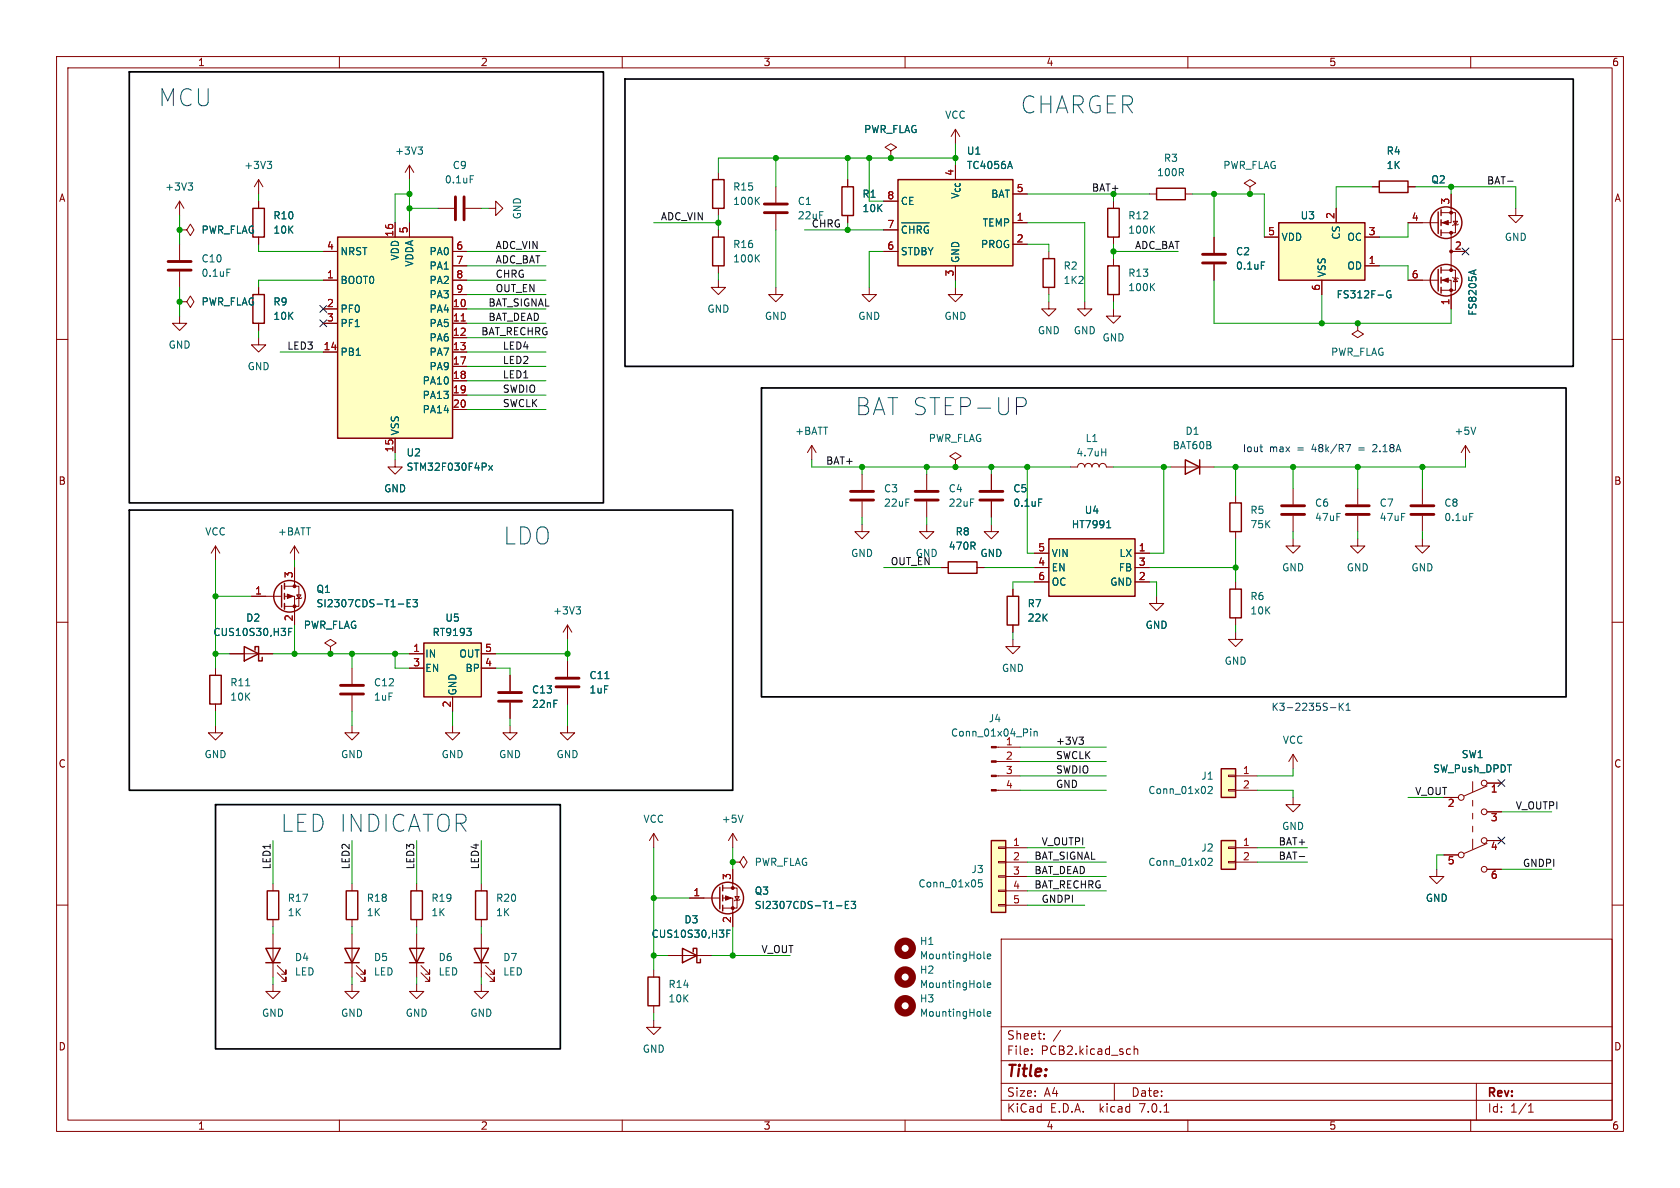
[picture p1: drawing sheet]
<svg xmlns="http://www.w3.org/2000/svg" width="297mm" height="210mm" viewBox="0 0 297 210" stroke-linecap="round" stroke-linejoin="round" font-family="sans-serif">
<g fill="none" stroke="#840000" stroke-width=".18">
<path d="M10 10h277v190h-277zM12 12h273v186h-273zM60 10v2M110 10v2M160 10v2M210 10v2M260 10v2M31.7 35.6l-.7 1.2M31.7 35.6v2.5M31.7 35.6l.8 1.2M45.7 31.8v2.5M45.7 35.6v1.2"/>
<path d="M45.7 31.8l-.7 1.2M45.7 31.8l.8 1.2M69.8 39.4v2.5M72.4 29.2v2.6M72.4 39.4v2.5M72.4 29.2l-.8 1.3M72.4 29.2l.8 1.3M77.5 36.8h2.8M82.3 36.8h2.8M86.4 36.8h1.2v-1.2l1.3 1.2-1.3 1.3v-1.3M127 30.5v1.3M127 36.8v1.3"/>
<path d="M137.2 33v2.8M137.2 37.8v2.8M149.9 31.8v1.2M149.9 38.1v1.3M156.2 35.6h2.5M157.5 26.7l1-.7-1-.6-1 .6 1 .7v1.2M157.5 27.9h.1M168.9 22.9v2.5M168.9 22.9l-.8 1.2M168.9 22.9l.8 1.2M179.1 34.3h2.5M179.1 39.4h2.5"/>
<path d="M196.8 35.6v1.2M203.2 34.3h1.3M209.5 34.3h1.3M221 33l1-.6-1-.6-1 .6 1 .6v1.3M221 34.3h.1M236.2 36.8v2.6M242.6 33h1.2M248.9 33h1.3M248.9 39.4h5.4M254.8 37.6h2.5v3.5h-2.5M256.5 34.3v5.1h-1.7M256.9 39.1h.8l-.4 .7z"/>
<path d="M257.8 39.6l-.1 .2h-.8l-.1 .1M268 36.8v1.3h1.2l-1.2 1.3-1.3-1.3h1.3M10 60h2M31.7 53.3h1.3l.7-1 .6 1-.6 1.1-.7-1.1M31.7 53.3h.1M31.7 55.9v1.3h1.3l-1.3 1.2-1.2-1.2h1.2M31.7 40.6h1.3l.7-1 .6 1-.6 1.1-.7-1.1M31.7 40.6h.1M31.7 43.2v2.8M31.7 48v2.8M45.7 59.7v1.3h1.3l-1.3 1.2-1.3-1.2h1.3M45.7 41.9v1.3"/>
<path d="M45.7 50.8v1.3M45.7 57.2v1.2M57.1 44.5h2.6M57.1 49.5h2.6M57.1 54.6h2.6M57.1 57.2h2.6M80 44.5h2.5M80 49.5h2.5M80 54.6h2.5M80 57.2h2.5M80 59.7h2.5M80 47h2.5"/>
<path d="M80 52.1h2.5M127 49.5v1.3h1.3l-1.3 1.3-1.3-1.3h1.3M127 40.6v1.3M127 47v1.3M137.2 50.8v1.3h1.2l-1.2 1.2-1.3-1.2h1.3M153.7 50.8v1.3h1.2l-1.2 1.2-1.3-1.2h1.3M156.2 44.5h2.5M156.2 40.6h2.5M168.9 50.8v1.3h1.3l-1.3 1.2-1.3-1.2h1.3M168.9 47v2.5M179.1 43.2h2.5M185.4 53.3v1.3h1.3l-1.3 1.3-1.3-1.3h1.3"/>
<path d="M185.4 44.5v1.2M185.4 50.8v1.3M191.8 53.3v1.3h1.2l-1.2 1.3-1.3-1.3h1.3M196.8 54.6v1.3h1.3l-1.3 1.3-1.2-1.3h1.2M196.8 41.9v1.3M196.8 45.7v1.3M196.8 52.1v1.2M214.6 41.9v2.8M214.6 46.7v2.8M223.5 41.9h2.6M233.7 49.5v2.6M240 57.2v1.2l1 .7-1 .6-1-.6 1-.7"/>
<path d="M240 57.2h.1M241.3 47h2.5M241.3 41.9h2.5M248.9 49.5h5.4M254.8 49.5h1.7v5.1M254.8 47.8h2.5v3.5h-2.5M256.5 44.5h2.6M256.5 41.1v6.7M256.8 49l.1 .1h.8l.1 .2M257.3 49.1l.4 .7h-.8zM285 60h2M57.1 62.2h2.6"/>
<path d="M69.8 77.5v2.5M80 62.2h2.5M80 64.8h2.5M80 67.3h2.5M80 69.9h2.5M80 72.4h2.5M143.5 78.7l-.8 1.3M143.5 78.7v2.6M143.5 78.7l.8 1.3M259.1 78.7l-.8 1.3M259.1 78.7v2.6M259.1 78.7l.7 1.3"/>
<path d="M38.1 96.5l-.8 1.3M38.1 96.5v2.6M38.1 96.5l.8 1.3M52.1 96.5v2.6M52.1 96.5l-.8 1.3M52.1 96.5l.7 1.3M69.8 81.3v1.3h1.3l-1.3 1.2-1.2-1.2h1.2M152.4 92.7v1.3h1.3l-1.3 1.3-1.3-1.3h1.3M152.4 83.8v2.8M152.4 88.6v2.8M163.8 92.7v1.3h1.3l-1.3 1.3-1.2-1.3h1.2M163.8 83.8v2.8"/>
<path d="M163.8 88.6v2.8M168.9 81.3l1-.7-1-.6-1 .6 1 .7v1.3M168.9 82.6h.1M175.3 92.7v1.3h1.2l-1.2 1.3-1.3-1.3h1.3M175.3 83.8v2.8M175.3 88.6v2.8M182.9 97.8h2.5M189.2 82.6h1.3a.64 .64 0 0 1 .6-.7 .64 .64 0 0 1 .7 .7 .64 .64 0 0 1 .6-.7 .64 .64 0 0 1 .6 .7 .64 .64 0 0 1 .7-.7 .64 .64 0 0 1 .6 .7 .64 .64 0 0 1 .6-.7 .64 .64 0 0 1 .7 .7h1.2M200.7 97.8h2.5M207 82.6h7.6M218.4 87.6v1.3M218.4 94v1.3"/>
<path d="M228.6 95.3v1.2h1.3l-1.3 1.3-1.3-1.3h1.3M228.6 86.4v2.8M228.6 91.2v2.8M240 95.3v1.2h1.3l-1.3 1.3-1.2-1.3h1.2M240 86.4v2.8M240 91.2v2.8M251.5 95.3v1.2h1.2l-1.2 1.3-1.3-1.3h1.3M251.5 86.4v2.8M251.5 91.2v2.8M10 110h2M38.1 118.1v1.3M40.6 115.6h7.7"/>
<path d="M44.4 105.4h5.4M50.3 105.4h1.8v5.1M50.3 103.6h2.5v3.6h-2.5M52.1 100.3v3.3M52.5 105.2h.7l-.4 .6zM53.3 105.7l-.1 .1h-.7l-.2 .1M58.4 114.3l1-.6-1-.7-1 .7 1 .6v1.3M58.4 115.6h.1M62.2 118.1v2.8M72.4 115.6h2.5M72.4 118.1h2.5M85.1 115.6h2.5"/>
<path d="M85.1 118.1h2.5M90.2 119.4v2.8M100.3 110.5v2.5M100.3 116.8v2.8M100.3 110.5l-.7 1.3M100.3 110.5l.8 1.3M166.4 100.3h1.2M172.7 100.3h1.3M179.1 113v1.3h1.2l-1.2 1.3-1.3-1.3h1.3M179.1 104.1v1.3M179.1 110.5v1.3M182.9 100.3h2.5"/>
<path d="M182.9 102.9h2.5M200.7 100.3h2.5M200.7 102.9h2.5M204.5 105.4v1.3h1.2l-1.2 1.3-1.3-1.3h1.3M218.4 111.8v1.2h1.3l-1.3 1.3-1.2-1.3h1.2M218.4 102.9v1.2M218.4 109.2v1.3M285 110h2M38.1 128.3v1.2h1.3l-1.3 1.3-1.3-1.3h1.3M38.1 124.5v1.2M62.2 128.3v1.2h1.3l-1.3 1.3-1.2-1.3h1.2M62.2 122.9v2.8"/>
<path d="M80 128.3v1.2h1.3l-1.3 1.3-1.3-1.3h1.3M80 123.2v2.5M90.2 128.3v1.2h1.2l-1.2 1.3-1.3-1.3h1.3M90.2 124.2v2.8M100.3 128.3v1.2h1.3l-1.3 1.3-1.2-1.3h1.2M100.3 121.7v2.8M176.1 137.2h4.2M176.1 139.7h4.2M176.1 134.6h4.2M176.1 132.1h4.2M217.2 139.6h1.2v.2h-1.2zM217.2 137h1.2v.3h-1.2z"/>
<path d="M218.4 137.2h3.8M218.4 139.7h3.8M228.6 133.4l-.8 1.2M228.6 133.4v2.5M228.6 133.4l.8 1.2M260.3 138.2v1.8M262.9 138.9l-4.1 1.8M262.9 138.4h2.5M10 160h2M48.3 156.2v1.3M62.2 156.2v1.3M73.7 156.2v1.3"/>
<path d="M85.1 156.2v1.3M115.6 147.3v2.6M115.6 147.3l-.8 1.3M115.6 147.3l.7 1.3M121.9 158.8h5.4M127.8 158.8h1.7v5M127.8 157h2.5v3.5h-2.5M129.5 152.4h1.3l.6-1 .7 1-.7 1-.6-1M129.5 152.4h.1M129.5 147.3v2.6M129.5 153.7v3.3M129.5 147.3l-.7 1.3"/>
<path d="M129.5 147.3l.8 1.3M129.9 158.5h.8l-.4 .6zM130.8 159l-.1 .1h-.8l-.1 .2M176.5 159.9h1.3v.2h-1.3zM176.5 157.4h1.3v.2h-1.3zM176.5 154.8h1.3v.3h-1.3zM176.5 152.3h1.3v.2h-1.3zM176.5 149.7h1.3v.3h-1.3zM177.8 149.9h3.8M177.8 152.4h3.8M177.8 154.9h3.8M177.8 157.5h3.8"/>
<path d="M217.2 152.3h1.2v.2h-1.2zM217.2 149.7h1.2v.3h-1.2zM218.4 149.9h3.8M218.4 152.4h3.8M228.6 141v1.2h1.3l-1.3 1.3-1.3-1.3h1.3M254 153.7v1.2h1.3l-1.3 1.3-1.3-1.3h1.3M255.3 141h2.5M255.3 151.1h2.5M260.3 141.5v1M260.3 143.8v1M260.3 146.1v1M260.3 148.3v1.8"/>
<path d="M262.9 149.1l-4.1 1.8M262.9 143.5h2.5M262.9 148.6h2.5M262.9 153.7h2.5M285 160h2M48.3 174v1.3h1.2l-1.2 1.2-1.3-1.2h1.3M48.3 162.6v1.2M48.3 165.1v7.6M49 172l1.5 1.5v-.8v.8h-.7M49 170.7l1.5 1.5v-.7v.7h-.7M62.2 174v1.3h1.3l-1.3 1.2-1.2-1.2h1.2M62.2 162.6v1.2"/>
<path d="M62.2 165.1v7.6M63 172l1.5 1.5v-.8v.8h-.7M63 170.7l1.5 1.5v-.7v.7h-.7M73.7 174v1.3h1.2l-1.2 1.2-1.3-1.2h1.3M73.7 162.6v1.2M73.7 165.1v7.6M74.4 172l1.5 1.5v-.8v.8h-.7M74.4 170.7l1.5 1.5v-.7v.7h-.7M85.1 174v1.3h1.3l-1.3 1.2-1.3-1.2h1.3M85.1 162.6v1.2M85.1 165.1v7.6M85.9 172l1.5 1.5v-.8v.8h-.8"/>
<path d="M85.9 170.7l1.5 1.5v-.7v.7h-.8M115.6 171.5v1.2M115.6 177.8v1.3M118.1 168.9h7.6M177 166h108v32h-108zM177.8 160h3.8M60 198v2M110 198v2M115.6 180.3v1.3h1.2l-1.2 1.3-1.3-1.3h1.3M160 198v2M177 194.5h108M177 191.5h108"/>
<path d="M177 187.5h108M177 181.5h108M182.4 186.3v.1M182.4 185.5v.1M184.6 183.6v.1M184.6 182.8v.1M197 191.5v3M200.5 184.9v1.5M200.5 185.5l.2-.1 .4 .1v.9M205.8 196.6h.8M210 198v2M260 198v2"/>
<path d="M261 191.5v6.5M270.2 196.6h.9M270.2 195.5l.4-.4v1.5"/>
<circle cx="262.4" cy="138.4" r=".51"/>
<circle cx="258.3" cy="151.1" r=".51"/>
<circle cx="258.3" cy="141" r=".51"/>
<circle cx="262.4" cy="153.7" r=".51"/>
<circle cx="262.4" cy="143.5" r=".51"/>
<circle cx="262.4" cy="148.6" r=".51"/>
</g>
<g fill="none" stroke="#840000" stroke-width=".25">
<path d="M44.7 36.8h2v5.1h-2zM126 31.8h2v5h-2zM148.8 33h2.1v5.1h-2.1zM158.7 31.8h20.4v15.2h-20.4zM195.8 36.8h2.1v5.1h-2.1zM204.5 33.3h5v2h-5zM226.1 39.4h15.2v10.1h-15.2zM243.8 32h5.1v2h-5.1zM254.3 37.5v3.8M254.8 37.1v1M254.8 38.9v1M44.7 52.1h2v5.1h-2z"/>
<path d="M59.7 41.9h20.3v35.6h-20.3zM126 41.9h2v5.1h-2zM184.4 45.7h2v5.1h-2zM195.8 47h2.1v5.1h-2.1zM254.3 47.6v3.8M254.8 40.6v1.1M254.8 47.2v1.1M254.8 49v1M254.8 50.8v1M167.6 99.3h5.1v2h-5.1zM185.4 95.3h15.3v10.1h-15.3zM209.5 81.3l2.6 1.3-2.6 1.2z"/>
<path d="M212.1 81.3v2.5M217.4 88.9h2.1v5.1h-2.1zM37.1 119.4h2v5.1h-2zM43.2 114.3l2.5 1.3-2.5 1.2zM45.1 114.9v-.6h.6v2.5h.7v-.6M49.8 103.5v3.8M50.3 103.1v1M50.3 104.9v1M50.3 106.7v1M74.9 113.7h10.2v9.5h-10.2zM178.1 105.4h2v5.1h-2zM217.4 104.1h2.1v5.1h-2.1z"/>
<path d="M215.9 135.9h2.5v5.1h-2.5zM47.2 157.5h2.1v5.1h-2.1zM61.2 157.5h2v5.1h-2zM72.6 157.5h2.1v5.1h-2.1zM84.1 157.5h2v5.1h-2zM127.3 156.8v3.9M127.8 156.5v1M127.8 158.2v1.1M175.3 148.6h2.5v12.7h-2.5zM215.9 148.6h2.5v5.1h-2.5zM47 167.6h2.5l-1.2 2.6zM47 170.2h2.5"/>
<path d="M61 167.6h2.5l-1.3 2.6zM61 170.2h2.5M72.4 167.6h2.5l-1.2 2.6zM72.4 170.2h2.5M83.8 167.6h2.6l-1.3 2.6zM83.8 170.2h2.6M114.6 172.7h2v5.1h-2zM120.6 167.6l2.6 1.3-2.6 1.3zM122.6 168.3v-.7h.6v2.6h.6v-.7M127.8 160v1"/>
<circle cx="255.7" cy="39.4" r="2.79"/>
<circle cx="255.7" cy="49.5" r="2.79"/>
<circle cx="51.2" cy="105.4" r="2.79"/>
<circle cx="128.7" cy="158.7" r="2.79"/>
</g>
<g fill="none" stroke="#840000" stroke-width="1.3">
<circle cx="160" cy="172.7" r="1.27"/>
<circle cx="160" cy="177.8" r="1.27"/>
<circle cx="160" cy="167.6" r="1.27"/>
</g>
<g fill="none" stroke="#006464" stroke-width=".18">
<path d="M33.3 32.3h.7l-.4 .5M33.8 32.8l.2 .3v.3l-.2 .2M47.2 28.5h.8l-.4 .5M47.8 29l.2 .3v.3l-.2 .2M73.9 26h.8l-.4 .5M74.4 26.5l.3 .2v.3l-.3 .3M83.1 31.1h.6M159.4 39.4h4.9M160.8 40v1.2M161.6 40v1.2M178.6 28.5l.4 1.3M40.1 47.6h.6"/>
<path d="M160.3 40.1l-.4-.1-.3 .3M162.9 40.2l-.3-.2h-.4v1.2M164.1 40h-.5l-.2 .3M223 46.3h.6M243.6 52.2h1M245.8 51.4a.59 .59 0 0 0-.7 .6 .59 .59 0 0 0 .7 .6l.1-.5h-.2M260.6 47.8v.6M260.9 47.7l-1.2 .4M194.8 79.9h.7M195.5 79.3v1.3M260.9 75.5l-.4 1.3M86.4 82.3l.7 .8"/>
<path d="M87.1 82.3l-.7 .8M183.6 88.2h.6M195.6 93.3h.8M195.9 92.2l.1-.2v1.3M259.8 90.8h.6M51 111.7h.4M51.6 111.1h-.6v1.2M70.4 106.8h1M72 106.6h.4M72.6 106h-.6v1.3h.6M73 106h.8l-.4 .5 .3 .1v.5l-.1 .2-.6-.2M82.5 111.1h.8l-.4 .5"/>
<path d="M83.2 111.7v.5M101.8 107.3h.8l-.4 .5M102.4 107.8l.2 .2v.3l-.2 .2M182.2 128.9v.1M182.2 129.3v.8M182.8 129.3v.8M182.8 129.4l.2-.1h.3l.1 .8M213.6 139.1l.5-.1 .2 .4-.8 .9h.8M131.4 144.1l-.5 1.3M149.4 159.9h.5M150.1 159.3h-.7v1.3h.7M150.5 159.3h.8l-.5 .5 .4 .1v.6l-.2 .1-.5-.1"/>
<path d="M173.6 155.5h-.6v.6l.1-.1 .5 .1 .1 .2-.1 .4-.2 .1-.4-.1M213.6 151.8l.5-.1 .2 .4-.8 .9h.8M128.5 165h.4M129.1 164.4h-.6v1.3M147.9 160.1h.9M174 179.6l.1 .1M174 174.5l.1 .1M174 169.4l.1 .1M174.5 179.2l.6-.1v-.2l-.4-.1-.2 .2 .1 .6h.5M174.5 169.1l.6-.1v-.3h-.4l-.2 .1 .1 .6h.5M174.5 174.2l.6-.2v-.2l-.4-.1-.2 .2 .1 .6h.5"/>
</g>
<g fill="#ffffc2" stroke="#ffffc2" stroke-width=".18">
<path d="M175.3 148.6h2.5v12.7h-2.5z"/>
<path d="M215.9 148.6h2.5v5.1h-2.5z"/>
<path d="M215.9 135.9h2.5v5.1h-2.5z"/>
<path d="M185.4 95.3h15.3v10.1h-15.3z"/>
<path d="M158.7 31.8h20.4v15.2h-20.4z"/>
<path d="M59.7 41.9h20.3v35.6h-20.3z"/>
<path d="M226.1 39.4h15.2v10.1h-15.2z"/>
<path d="M74.9 113.7h10.2v9.5h-10.2z"/>
</g>
<g fill="none" stroke="#840000" stroke-width=".51">
<path d="M80.5 34.8v4.1M82 34.8v4.1M135.1 37.6h4.1M135.1 36.1h4.1M29.7 46.2h4.1M29.7 47.8h4.1M212.6 46.5h4.1M212.6 45h4.1M150.4 88.4h4M150.4 86.9h4M161.8 88.4h4.1M161.8 86.9h4.1"/>
<path d="M173.2 88.4h4.1M173.2 86.9h4.1M226.6 90.9h4M226.6 89.4h4M238 90.9h4.1M238 89.4h4.1M249.4 90.9h4.1M249.4 89.4h4.1M98.3 119.9h4.1M60.2 121.2h4.1M60.2 122.7h4.1M88.1 122.4h4.1"/>
<path d="M88.1 124h4.1M98.3 121.4h4.1"/>
</g>
<g fill="#840000" stroke="#840000" stroke-width=".18">
<path d="M255 49.5l1-.4v.8z"/>
<path d="M255 39.4l1-.4v.8z"/>
<path d="M175.3 139.6h.8v.2h-.8z"/>
<path d="M175.3 137h.8v.3h-.8z"/>
<path d="M175.3 134.5h.8v.2h-.8z"/>
<path d="M175.3 132h.8v.2h-.8z"/>
<path d="M50.8 105l1 .4-1 .4z"/>
<path d="M128.3 158.4l1 .4-1 .3z"/>
<circle cx="256.5" cy="47.8" r=".25"/>
<circle cx="256.5" cy="51.3" r=".25"/>
<circle cx="256.5" cy="37.6" r=".25"/>
<circle cx="256.5" cy="41.1" r=".25"/>
<circle cx="256.5" cy="44.4" r=".25"/>
<circle cx="52.1" cy="107.2" r=".25"/>
<circle cx="52.1" cy="103.6" r=".25"/>
<circle cx="129.5" cy="160.5" r=".25"/>
<circle cx="129.5" cy="157" r=".25"/>
</g>
<path d="M81.5 56.7h.7" fill="none" stroke="#a90000" stroke-width=".18"/>
<path d="M266.5 32h1M190.7 130.3h.8l-.4 .5M191.4 130.8l.1 .2-.1 .5M229.7 151.4h1" fill="none" stroke="#0f0f0f" stroke-width=".18"/>
<path d="M179.7 70.3h1.1a.81 .81 0 0 1 .6 .8 .81 .81 0 0 1-.6 .8h-1.1M237.9 78.6h.9l-.6 1.3M235.2 125.1h1M236.8 124.3v1.3M236.9 124.8l.6 .8M237.5 124.3l-.7 .7M238 125.6h.7M238 124.7l.3-.4v1.3" fill="none" stroke="#0000c2" stroke-width=".18"/>
<path d="M22.9 12.7h83.8v76.2h-83.8zM110.5 14h167.6v50.8h-167.6zM134.6 68.6h142.3v54.6h-142.3zM22.9 90.2h106.6v49.5h-106.6zM38.1 142.2h61v43.2h-61z" fill="none" stroke="#000" stroke-width=".3"/>
<g fill="none" stroke="#009600" stroke-width=".18">
<path d="M31.7 38.1v5.1M45.7 34.3v1.3M72.4 34.3h-2.6v5.1M72.4 31.8v7.6M72.4 36.8h5.1M85.1 36.8h1.3M115.6 39.4h11.4M127 38.1v2.5M137.2 27.9v5.1M149.9 27.9v3.9M149.9 39.4v1.2M153.7 27.9v7.7h2.5"/>
<path d="M168.9 27.9h-41.9v2.6M168.9 25.4v3.8M181.6 34.3h21.6M181.6 39.4h10.2v13.9M196.8 34.3v1.3M210.8 34.3h12.7v7.6M214.6 34.3v7.6M242.6 33h-6.4v3.8M248.9 39.4v2.5h-5.1M250.2 33h17.8v3.8M256.5 33v1.3M31.7 50.8v5.1"/>
<path d="M45.7 43.2v1.3h11.4M45.7 58.4v1.3M57.1 49.5h-11.4v1.3M82.5 44.5h14M82.5 47h14M82.5 57.2h14M82.5 49.5h14M82.5 59.7h14M82.5 54.6h14M82.5 52.1h14M127 48.3v1.2M137.2 40.6v10.2"/>
<path d="M142.2 40.6h14M156.2 44.5h-2.5v6.3M168.9 49.5v1.3M181.6 43.2h3.8v1.3M185.4 52.1v1.2M196.8 44.5h11.5M196.8 43.2v2.5M196.8 53.3v1.3M214.6 49.5v7.7h41.9v-2.6M233.7 52.1v5.1M243.8 47h5.1v2.5M49.5 62.2h7.6"/>
<path d="M82.5 62.2h14M82.5 67.3h14M82.5 72.4h14M82.5 69.9h14M82.5 64.8h14M38.1 99.1v19M52.1 99.1v1.2M69.8 80v1.3M143.5 81.3v1.3h45.7M152.4 82.6v1.2M152.4 91.4v1.3M163.8 82.6v1.2"/>
<path d="M163.8 91.4v1.3M175.3 82.6v1.2M175.3 91.4v1.3M181.6 82.6v15.2h1.3M196.8 82.6h10.2M205.7 82.6v15.2h-2.5M218.4 82.6v5M218.4 95.3v7.6M228.6 82.6v3.8M228.6 94v1.3M240 82.6v3.8M240 94v1.3"/>
<path d="M251.5 82.6v3.8M251.5 94v1.3M259.1 81.3v1.3h-44.5M38.1 115.6h2.5M38.1 105.4h6.3M48.3 115.6h24.1M52.1 110.5v5.1M62.2 115.6v2.5M69.8 115.6v2.5h2.6M87.6 118.1h2.6v1.3M87.6 115.6h12.7M100.3 113v3.8"/>
<path d="M156.2 100.3h10.2M174 100.3h8.9M179.1 111.8v1.2M182.9 102.9h-3.8v1.2M203.2 100.3h15.2M203.2 102.9h1.3v2.5M218.4 110.5v1.3M38.1 125.7v2.6M62.2 125.7v2.6M80 125.7v2.6M90.2 127v1.3M100.3 124.5v3.8"/>
<path d="M180.3 139.7h15.3M180.3 137.2h15.3M180.3 134.6h15.3M180.3 132.1h15.3M222.2 139.7h6.4v1.3M228.6 135.9v1.3h-6.4M48.3 148.6v7.6M62.2 148.6v7.6M73.7 148.6v7.6M85.1 148.6v7.6M115.6 149.9v21.6M115.6 158.8h6.3"/>
<path d="M129.5 149.9v3.8M181.6 152.4h14M181.6 154.9h14M181.6 149.9h10.2M181.6 157.5h14M222.2 152.4h8.9M222.2 149.9h8.9M248.9 141h6.4M255.3 151.1h-1.3v2.6M265.4 143.5h8.9M265.4 153.7h8.9M48.3 163.8v1.3"/>
<path d="M48.3 172.7v1.3M62.2 163.8v1.3M62.2 172.7v1.3M73.7 163.8v1.3M73.7 172.7v1.3M85.1 163.8v1.3M85.1 172.7v1.3M115.6 179.1v1.2M115.6 168.9h2.5M125.7 168.9h14M129.5 163.8v5.1M181.6 160h10.2"/>
</g>
<path d="M56.5 54l1.3 1.2M56.5 56.5l1.3 1.3M57.8 54l-1.3 1.2M57.8 56.5l-1.3 1.3M258.5 43.8l1.2 1.3M259.7 43.8l-1.2 1.3M264.8 137.8l1.2 1.2M266 137.8l-1.2 1.2M264.8 148l1.2 1.2M266 148l-1.2 1.2" fill="none" stroke="#000084" stroke-width=".18"/>
<g fill="#009600" stroke="#009600" stroke-width=".18">
<circle cx="157.5" cy="27.9" r=".46"/>
<circle cx="153.7" cy="27.9" r=".46"/>
<circle cx="168.9" cy="27.9" r=".46"/>
<circle cx="256.5" cy="33" r=".46"/>
<circle cx="233.7" cy="57.2" r=".46"/>
<circle cx="240" cy="57.2" r=".46"/>
<circle cx="196.8" cy="44.5" r=".46"/>
<circle cx="228.6" cy="82.6" r=".46"/>
<circle cx="240" cy="82.6" r=".46"/>
<circle cx="181.6" cy="82.6" r=".46"/>
<circle cx="175.3" cy="82.6" r=".46"/>
<circle cx="205.7" cy="82.6" r=".46"/>
<circle cx="218.4" cy="100.3" r=".46"/>
<circle cx="218.4" cy="82.6" r=".46"/>
<circle cx="251.5" cy="82.6" r=".46"/>
<circle cx="163.8" cy="82.6" r=".46"/>
<circle cx="152.4" cy="82.6" r=".46"/>
<circle cx="168.9" cy="82.6" r=".46"/>
<circle cx="214.6" cy="34.3" r=".46"/>
<circle cx="221" cy="34.3" r=".46"/>
<circle cx="196.8" cy="34.3" r=".46"/>
<circle cx="115.6" cy="168.9" r=".46"/>
<circle cx="129.5" cy="168.9" r=".46"/>
<circle cx="129.5" cy="152.4" r=".46"/>
<circle cx="115.6" cy="158.8" r=".46"/>
<circle cx="137.2" cy="27.9" r=".46"/>
<circle cx="149.9" cy="27.9" r=".46"/>
<circle cx="149.9" cy="40.6" r=".46"/>
<circle cx="127" cy="39.4" r=".46"/>
<circle cx="52.1" cy="115.6" r=".46"/>
<circle cx="38.1" cy="115.6" r=".46"/>
<circle cx="62.2" cy="115.6" r=".46"/>
<circle cx="69.8" cy="115.6" r=".46"/>
<circle cx="58.4" cy="115.6" r=".46"/>
<circle cx="38.1" cy="105.4" r=".46"/>
<circle cx="100.3" cy="115.6" r=".46"/>
<circle cx="31.7" cy="53.3" r=".46"/>
<circle cx="31.7" cy="40.6" r=".46"/>
<circle cx="72.4" cy="34.3" r=".46"/>
<circle cx="72.4" cy="36.8" r=".46"/>
</g>
<g font-size="4.2" fill="#0000c2">
<text x="27.9" y="19.1">MCU</text>
<text x="180.3" y="20.3">CHARGER</text>
<text x="151.1" y="73.7">BAT STEP-UP</text>
<text x="88.9" y="96.5">LDO</text>
<text x="49.5" y="147.3">LED INDICATOR</text>
</g>
<text font-size="2.8" fill="#840000" x="178" y="190.8">Title:</text>
<g font-size="2.1" fill="#840000">
<text x="178" y="183.9">Sheet:</text>
<text x="186.2" y="183.9">/</text>
<text x="178" y="186.6">File:</text>
<text x="184" y="186.6">PCB2.kicad_sch</text>
<text x="178" y="196.8">KiCad</text>
<text x="178" y="194">Size:</text>
<text x="184.6" y="194">A4</text>
<text x="185.7" y="196.8">E.D.A.</text>
<text x="194.4" y="196.8">kicad</text>
<text x="200" y="194">Date:</text>
<text x="201.5" y="196.8">7.0.1</text>
<text x="263" y="194.2">Rev:</text>
<text x="263" y="196.8">Id:</text>
<text x="267" y="196.8">1/1</text>
</g>
<g font-size="1.8" fill="#840000">
<text x="35" y="11.8">1</text>
<text x="85" y="11.8">2</text>
<text x="135" y="11.8">3</text>
<text x="185" y="11.8">4</text>
<text x="235" y="11.8">5</text>
<text x="285" y="11.8">6</text>
<text x="10.4" y="35.8">A</text>
<text x="285.4" y="35.8">A</text>
<text x="10.3" y="85.8">B</text>
<text x="285.3" y="85.8">B</text>
<text x="10.3" y="135.8">C</text>
<text x="285.3" y="135.8">C</text>
<text x="10.3" y="185.8">D</text>
<text x="285.3" y="185.8">D</text>
<text x="35" y="199.8">1</text>
<text x="85" y="199.8">2</text>
<text x="135" y="199.8">3</text>
<text x="185" y="199.8">4</text>
<text x="235" y="199.8">5</text>
<text x="285" y="199.8">6</text>
</g>
<g font-size="1.8" fill="#006464">
<text x="152.7" y="23.7">PWR_FLAG</text>
<text x="167" y="21.1">VCC</text>
<text x="69.8" y="27.5">+3V3</text>
<text x="170.9" y="27.5">U1</text>
<text x="205.7" y="28.8">R3</text>
<text x="245.1" y="27.5">R4</text>
<text x="29.1" y="33.8">+3V3</text>
<text x="43.1" y="30">+3V3</text>
<text x="78.6" y="32.6">0.1uF</text>
<text x="80" y="30">C9</text>
<text x="129.5" y="33.8">R15</text>
<text x="152.4" y="35.1">R1</text>
<text x="169.7" y="35.3" transform="rotate(-90 169.7 35.3)">V_{CC}</text>
<text x="170.9" y="30">TC4056A</text>
<text x="175.1" y="35.1">BAT</text>
<text x="204.5" y="31.3">100R</text>
<text x="216.2" y="30">PWR_FLAG</text>
<text x="245.1" y="30">1K</text>
<text x="253" y="32.6">Q2</text>
<text x="35.6" y="41.5">PWR_FLAG</text>
<text x="48.3" y="38.9">R10</text>
<text x="48.3" y="41.5">10K</text>
<text x="92.3" y="38.8" transform="rotate(-90 92.3 38.8)">GND</text>
<text x="129.5" y="36.4">100K</text>
<text x="141" y="36.4">C1</text>
<text x="152.4" y="37.7">10K</text>
<text x="159.3" y="36.4">CE</text>
<text x="173.6" y="40.2">TEMP</text>
<text x="199.4" y="38.9">R12</text>
<text x="199.4" y="41.5">100K</text>
<text x="229.9" y="38.9">U3</text>
<text x="35.6" y="46.5">C10</text>
<text x="60.2" y="45.3">NRST</text>
<text x="70.7" y="46.2" transform="rotate(-90 70.7 46.2)">VDD</text>
<text x="73.2" y="47.3" transform="rotate(-90 73.2 47.3)">VDDA</text>
<text x="75.8" y="45.3">PA0</text>
<text x="75.8" y="47.8">PA1</text>
<text x="129.5" y="44">R16</text>
<text x="129.5" y="46.5">100K</text>
<text x="159.3" y="45.3">STDBY</text>
<text x="159.3" y="42.1">~{CHRG}</text>
<text x="169.7" y="46.5" transform="rotate(-90 169.7 46.5)">GND</text>
<text x="173.3" y="44">PROG</text>
<text x="188" y="47.8">R2</text>
<text x="218.4" y="45.3">C2</text>
<text x="218.4" y="47.8">0.1uF</text>
<text x="226.6" y="42.7">VDD</text>
<text x="237" y="42.5" transform="rotate(-90 237 42.5)">CS</text>
<text x="238.1" y="47.8">OD</text>
<text x="238.1" y="42.7">OC</text>
<text x="266" y="42.7">GND</text>
<text x="35.6" y="49.1">0.1uF</text>
<text x="60.2" y="50.4">BOOT0</text>
<text x="75.8" y="50.4">PA2</text>
<text x="75.8" y="52.9">PA3</text>
<text x="188" y="50.4">1K2</text>
<text x="199.4" y="49.1">R13</text>
<text x="199.4" y="51.6">100K</text>
<text x="234.5" y="49" transform="rotate(-90 234.5 49)">VSS</text>
<text x="235.7" y="52.9">FS312F-G</text>
<text x="35.6" y="54.2">PWR_FLAG</text>
<text x="48.3" y="54.2">R9</text>
<text x="48.3" y="56.7">10K</text>
<text x="60.2" y="55.4">PF0</text>
<text x="60.2" y="58">PF1</text>
<text x="75.8" y="55.4">PA4</text>
<text x="75.8" y="58">PA5</text>
<text x="125" y="55.4">GND</text>
<text x="135.2" y="56.7">GND</text>
<text x="151.7" y="56.7">GND</text>
<text x="166.9" y="56.7">GND</text>
<text x="183.4" y="59.2">GND</text>
<text x="189.8" y="59.2">GND</text>
<text x="261.2" y="55.9" transform="rotate(-90 261.2 55.9)">FS8205A</text>
<text x="29.8" y="61.8">GND</text>
<text x="43.7" y="65.6">GND</text>
<text x="60.2" y="63.1">PB1</text>
<text x="75.8" y="60.5">PA6</text>
<text x="75.8" y="63.1">PA7</text>
<text x="75.8" y="65.6">PA9</text>
<text x="194.9" y="60.5">GND</text>
<text x="235.2" y="63.1">PWR_FLAG</text>
<text x="74.6" y="68.1">PA10</text>
<text x="74.6" y="70.7">PA13</text>
<text x="70.7" y="77" transform="rotate(-90 70.7 77)">VSS</text>
<text x="74.6" y="73.2">PA14</text>
<text x="140.5" y="77">+BATT</text>
<text x="209.5" y="77">D1</text>
<text x="257.1" y="77">+5V</text>
<text x="71.8" y="80.8">U2</text>
<text x="71.8" y="83.4">STM32F030F4Px</text>
<text x="164.1" y="78.3">PWR_FLAG</text>
<text x="190.2" y="80.8">4.7uH</text>
<text x="191.9" y="78.3">L1</text>
<text x="207.2" y="79.6">BAT60B</text>
<text x="67.9" y="87.2">GND</text>
<text x="156.2" y="87.2">C3</text>
<text x="156.2" y="89.7">22uF</text>
<text x="167.6" y="87.2">C4</text>
<text x="167.6" y="89.7">22uF</text>
<text x="179.1" y="87.2">C5</text>
<text x="179.1" y="89.7">0.1uF</text>
<text x="232.4" y="89.7">C6</text>
<text x="243.8" y="89.7">C7</text>
<text x="255.3" y="89.7">C8</text>
<text x="36.2" y="94.8">VCC</text>
<text x="49.1" y="94.8">+BATT</text>
<text x="168.9" y="94.8">R8</text>
<text x="189.4" y="93.5">HT7991</text>
<text x="191.7" y="91">U4</text>
<text x="221" y="91">R5</text>
<text x="221" y="93.5">75K</text>
<text x="232.4" y="92.3">47uF</text>
<text x="243.8" y="92.3">47uF</text>
<text x="255.3" y="92.3">0.1uF</text>
<text x="150.4" y="98.6">GND</text>
<text x="167.7" y="97.3">470R</text>
<text x="173.3" y="98.6">GND</text>
<text x="185.9" y="101.2">EN</text>
<text x="185.9" y="98.6">VIN</text>
<text x="197.7" y="101.2">FB</text>
<text x="197.8" y="98.6">LX</text>
<text x="226.6" y="101.2">GND</text>
<text x="238" y="101.2">GND</text>
<text x="249.5" y="101.2">GND</text>
<text x="55.9" y="105">Q1</text>
<text x="55.9" y="107.5">SI2307CDS-T1-E3</text>
<text x="181.6" y="107.5">R7</text>
<text x="185.9" y="103.7">OC</text>
<text x="196.2" y="103.7">GND</text>
<text x="221" y="106.2">R6</text>
<text x="37.7" y="112.6">CUS10S30,H3F</text>
<text x="43.5" y="110">D2</text>
<text x="53.6" y="111.3">PWR_FLAG</text>
<text x="76.4" y="112.6">RT9193</text>
<text x="78.7" y="110">U5</text>
<text x="97.7" y="108.8">+3V3</text>
<text x="181.6" y="110">22K</text>
<text x="202.5" y="111.3">GND</text>
<text x="221" y="108.8">10K</text>
<text x="75.2" y="116.4">IN</text>
<text x="75.2" y="118.9">EN</text>
<text x="81.1" y="116.4">OUT</text>
<text x="82.2" y="118.9">BP</text>
<text x="177.1" y="118.9">GND</text>
<text x="216.4" y="117.7">GND</text>
<text x="40.6" y="121.5">R11</text>
<text x="40.6" y="124">10K</text>
<text x="66" y="121.5">C12</text>
<text x="66" y="124">1uF</text>
<text x="80.8" y="122.9" transform="rotate(-90 80.8 122.9)">GND</text>
<text x="94" y="122.7">C13</text>
<text x="94" y="125.3">22nF</text>
<text x="104.1" y="120.2">C11</text>
<text x="104.1" y="122.7">1uF</text>
<text x="168.1" y="130.4">Conn_01x04_Pin</text>
<text x="174.7" y="127.8">J4</text>
<text x="177.8" y="131.8">1</text>
<text x="226.7" y="131.6">VCC</text>
<text x="36.1" y="134.2">GND</text>
<text x="60.2" y="134.2">GND</text>
<text x="78" y="134.2">GND</text>
<text x="88.2" y="134.2">GND</text>
<text x="98.3" y="134.2">GND</text>
<text x="212.3" y="138">J1</text>
<text x="253.3" y="136.7">SW_Push_DPDT</text>
<text x="258.4" y="134.2">SW1</text>
<text x="202.9" y="140.5">Conn_01x02</text>
<text x="113.7" y="145.6">VCC</text>
<text x="127.5" y="145.6">+5V</text>
<text x="226.6" y="146.9">GND</text>
<text x="133.4" y="153.2">PWR_FLAG</text>
<text x="171.7" y="154.5">J3</text>
<text x="202.9" y="153.2">Conn_01x02</text>
<text x="212.3" y="150.7">J2</text>
<text x="50.8" y="159.6">R17</text>
<text x="64.8" y="159.6">R18</text>
<text x="76.2" y="159.6">R19</text>
<text x="87.6" y="159.6">R20</text>
<text x="133.4" y="158.3">Q3</text>
<text x="133.4" y="160.8">SI2307CDS-T1-E3</text>
<text x="162.3" y="157">Conn_01x05</text>
<text x="252" y="159.6">GND</text>
<text x="50.8" y="162.1">1K</text>
<text x="64.8" y="162.1">1K</text>
<text x="76.2" y="162.1">1K</text>
<text x="87.6" y="162.1">1K</text>
<text x="115.1" y="165.9">CUS10S30,H3F</text>
<text x="120.9" y="163.4">D3</text>
<text x="162.6" y="167.2">H1</text>
<text x="52.1" y="170.1">D4</text>
<text x="52.1" y="172.6">LED</text>
<text x="66" y="170.1">D5</text>
<text x="66" y="172.6">LED</text>
<text x="77.5" y="170.1">D6</text>
<text x="77.5" y="172.6">LED</text>
<text x="88.9" y="170.1">D7</text>
<text x="88.9" y="172.6">LED</text>
<text x="162.6" y="172.3">H2</text>
<text x="162.6" y="169.7">MountingHole</text>
<text x="46.3" y="179.9">GND</text>
<text x="60.2" y="179.9">GND</text>
<text x="71.7" y="179.9">GND</text>
<text x="83.1" y="179.9">GND</text>
<text x="118.1" y="174.8">R14</text>
<text x="118.1" y="177.4">10K</text>
<text x="162.6" y="177.4">H3</text>
<text x="162.6" y="179.9">MountingHole</text>
<text x="162.6" y="174.8">MountingHole</text>
<text x="113.6" y="186.2">GND</text>
</g>
<g font-size="1.8" fill="#a90000">
<text x="156.8" y="35.3">8</text>
<text x="168.7" y="31.1" transform="rotate(-90 168.7 31.1)">4</text>
<text x="179.7" y="34">5</text>
<text x="69.6" y="41.9" transform="rotate(-90 69.6 41.9)">16</text>
<text x="72.1" y="41.3" transform="rotate(-90 72.1 41.3)">5</text>
<text x="156.8" y="40.4">7</text>
<text x="179.7" y="39.1">1</text>
<text x="224.1" y="41.7">5</text>
<text x="236" y="38.8" transform="rotate(-90 236 38.8)">2</text>
<text x="241.9" y="41.7">3</text>
<text x="249.5" y="39.1">4</text>
<text x="256.3" y="36.2" transform="rotate(-90 256.3 36.2)">3</text>
<text x="57.8" y="44.2">4</text>
<text x="80.6" y="44.2">6</text>
<text x="80.6" y="46.7">7</text>
<text x="156.8" y="44.2">6</text>
<text x="179.7" y="42.9">2</text>
<text x="241.9" y="46.7">1</text>
<text x="257.1" y="44.2">2</text>
<text x="57.8" y="49.3">1</text>
<text x="80.6" y="49.3">8</text>
<text x="80.6" y="51.8">9</text>
<text x="168.7" y="48.9" transform="rotate(-90 168.7 48.9)">3</text>
<text x="233.4" y="51.5" transform="rotate(-90 233.4 51.5)">6</text>
<text x="249.5" y="49.3">6</text>
<text x="57.8" y="54.4">2</text>
<text x="57.8" y="56.9">3</text>
<text x="80" y="54.4">10</text>
<text x="80" y="56.9">11</text>
<text x="80" y="59.4">12</text>
<text x="256.3" y="54" transform="rotate(-90 256.3 54)">1</text>
<text x="57.1" y="62">14</text>
<text x="80" y="62">13</text>
<text x="80" y="64.5">17</text>
<text x="80" y="67.1">18</text>
<text x="80" y="69.6">19</text>
<text x="80" y="72.1">20</text>
<text x="69.6" y="80" transform="rotate(-90 69.6 80)">15</text>
<text x="183.5" y="100.1">4</text>
<text x="183.5" y="97.5">5</text>
<text x="201.3" y="97.5">1</text>
<text x="201.3" y="100.1">3</text>
<text x="45.1" y="105.2">1</text>
<text x="51.8" y="102.3" transform="rotate(-90 51.8 102.3)">3</text>
<text x="183.5" y="102.6">6</text>
<text x="201.3" y="102.6">2</text>
<text x="51.8" y="109.9" transform="rotate(-90 51.8 109.9)">2</text>
<text x="73" y="115.3">1</text>
<text x="73" y="117.9">3</text>
<text x="85.7" y="117.9">4</text>
<text x="85.7" y="115.3">5</text>
<text x="79.8" y="125.1" transform="rotate(-90 79.8 125.1)">2</text>
<text x="177.8" y="134.4">2</text>
<text x="177.8" y="136.9">3</text>
<text x="219.7" y="136.9">1</text>
<text x="177.8" y="139.4">4</text>
<text x="219.7" y="139.4">2</text>
<text x="255.9" y="142.9">2</text>
<text x="263.5" y="140.3">1</text>
<text x="179" y="149.6">1</text>
<text x="219.7" y="149.6">1</text>
<text x="263.5" y="145.4">3</text>
<text x="129.3" y="155.6" transform="rotate(-90 129.3 155.6)">3</text>
<text x="179" y="152.1">2</text>
<text x="179" y="154.7">3</text>
<text x="219.7" y="152.1">2</text>
<text x="255.9" y="153">5</text>
<text x="263.5" y="150.5">4</text>
<text x="263.5" y="155.6">6</text>
<text x="122.5" y="158.5">1</text>
<text x="179" y="157.2">4</text>
<text x="179" y="159.8">5</text>
<text x="129.3" y="163.2" transform="rotate(-90 129.3 163.2)">2</text>
</g>
<g font-size="1.8" fill="#0f0f0f">
<text x="193" y="33.9">BAT+</text>
<text x="262.9" y="32.7">BAT-</text>
<text x="116.8" y="39">ADC_VIN</text>
<text x="141" y="38.9">22uF</text>
<text x="143.5" y="40.3">CHRG</text>
<text x="87.6" y="44.1">ADC_VIN</text>
<text x="87.6" y="46.6">ADC_BAT</text>
<text x="200.7" y="44.1">ADC_BAT</text>
<text x="87.6" y="49.2">CHRG</text>
<text x="87.6" y="51.7">OUT_EN</text>
<text x="85.1" y="59.3">BAT_RECHRG</text>
<text x="86.4" y="56.8">BAT_DEAD</text>
<text x="86.4" y="54.3">BAT_SIGNAL</text>
<text x="50.8" y="61.9">LED3</text>
<text x="88.9" y="61.9">LED4</text>
<text x="88.9" y="64.4">LED2</text>
<text x="88.9" y="69.5">SWDIO</text>
<text x="88.9" y="67">LED1</text>
<text x="88.9" y="72">SWCLK</text>
<text x="146" y="82.2">BAT+</text>
<text x="157.5" y="100">OUT_EN</text>
<text x="161.8" y="98.6">GND</text>
<text x="186.7" y="131.7">+3V3</text>
<text x="186.7" y="136.8">SWDIO</text>
<text x="186.7" y="134.3">SWCLK</text>
<text x="186.7" y="139.4">GND</text>
<text x="250.2" y="140.6">V_OUT</text>
<text x="268" y="143.2">V_OUTPI</text>
<text x="184.1" y="149.5">V_OUTPI</text>
<text x="226.1" y="149.5">BAT+</text>
<text x="47.9" y="153.7" transform="rotate(-90 47.9 153.7)">LED1</text>
<text x="61.9" y="153.7" transform="rotate(-90 61.9 153.7)">LED2</text>
<text x="73.3" y="153.7" transform="rotate(-90 73.3 153.7)">LED3</text>
<text x="84.7" y="153.7" transform="rotate(-90 84.7 153.7)">LED4</text>
<text x="182.9" y="152.1">BAT_SIGNAL</text>
<text x="182.9" y="154.6">BAT_DEAD</text>
<text x="226.1" y="152.1">BAT-</text>
<text x="269.2" y="153.3">GNDPI</text>
<text x="182.9" y="157.1">BAT_RECHRG</text>
<text x="184.1" y="159.7">GNDPI</text>
<text x="134.6" y="168.6">V_OUT</text>
</g>
<g font-size="1.8" fill="#0000c2">
<text x="219.7" y="80">Iout</text>
<text x="224.4" y="80">max</text>
<text x="229.4" y="80">=</text>
<text x="232.1" y="80">48k/R7</text>
<text x="240.4" y="80">=</text>
<text x="243.1" y="80">2.18A</text>
<text x="224.8" y="125.7">K3-2235S-K1</text>
</g>
</svg>
